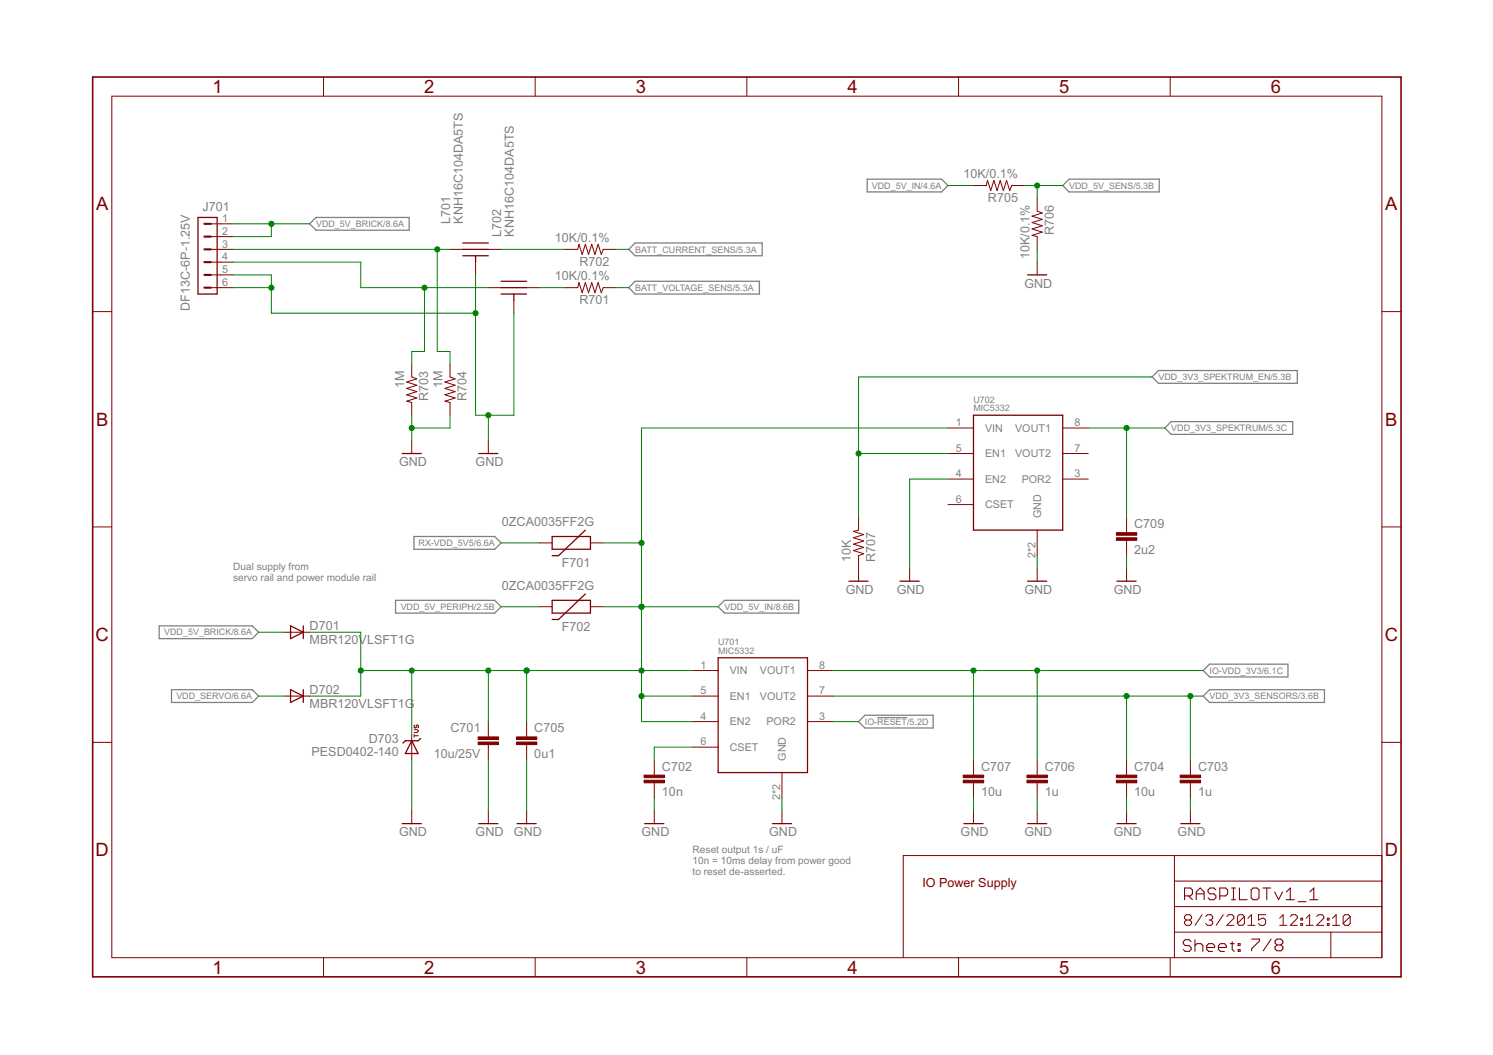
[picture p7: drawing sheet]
<svg xmlns="http://www.w3.org/2000/svg" width="297mm" height="210mm" viewBox="0 0 297 210" stroke-linecap="round" stroke-linejoin="round" font-family="sans-serif">
<g fill="none" stroke="#808080" stroke-width=".25">
<path d="M172.5 35.6h14.8l1.3 1.3-1.3 1.3h-14.8zM211.4 36.9l1.3-1.3h17.9v2.6h-17.9zM61.6 44.5l1.3-1.2h18.5v2.5h-18.5zM125.1 57.2l1.3-1.2h24.7v2.5h-24.7zM125.1 49.6l1.3-1.3h25.2v2.6h-25.2zM229.2 75l1.3-1.3h27.6v2.6h-27.6zM231.8 85.2l1.2-1.3h24.2v2.5h-24.2zM78.7 119.4h19.7l1.3 1.3-1.3 1.3h-19.7zM82.4 106.7h16l1.3 1.3-1.3 1.3h-16zM31.7 124.5h18.5l1.3 1.3-1.3 1.3h-18.5zM34.1 137.2h16.1l1.3 1.3-1.3 1.3h-16.1zM142.9 120.7l1.2-1.3h14.8v2.6h-14.8z"/>
<path d="M239.4 138.5l1.2-1.3h22.9v2.6h-22.9zM239.4 133.4l1.2-1.3h15.6v2.6h-15.6zM170.8 143.6l1.3-1.3h13.6v2.5h-13.6z"/>
</g>
<path d="M174.5 142.8h6" fill="none" stroke="#808080" stroke-width=".2"/>
<g fill="none" stroke="#800000" stroke-width=".2">
<path d="M22.2 19.1h252.7v171.4h-252.7zM64.4 15.3v3.8M106.5 15.3v3.8M148.6 15.3v3.8M190.7 15.3v3.8M232.8 15.3v3.8M193.7 36.9h2.5l.3-1 .6 2 .6-2 .7 2 .6-2 .6 2 .7-2 .6 2 .4-1h2.5M206.4 39.5v2.5l1 .4-2.1 .6 2.1 .6-2.1 .7 2.1 .6-2.1 .7 2.1 .6-2.1 .6 1.1 .3v2.5M41.9 44.5h4.5M41.9 47.1h4.5M41.9 49.6h4.5M41.9 52.2h4.5"/>
<path d="M41.9 54.7h4.5M41.9 57.2h4.5M89.5 49.6h2.6M94.6 52.2v2.5M97.2 49.6h2.5M97.2 57.2h2.5M102.2 59.8v2.5M104.8 57.2h2.5M112.4 49.6h2.5l.3-1 .6 2 .7-2 .6 2 .6-2 .7 2 .6-2 .6 2 .4-1h2.6M112.4 57.2h2.5l.3-1 .6 2.1 .7-2.1 .6 2.1 .6-2.1 .7 2.1 .6-2.1 .6 2.1 .4-1.1h2.6M206.4 52.2v2.5M18.4 62h3.8"/>
<path d="M81.9 72.5v2.5l1 .4-2 .6 2 .6-2 .7 2 .6-2 .6 2 .7-2 .6 1 .3v2.5M89.5 72.5v2.5l1.1 .4-2.1 .6 2.1 .6-2.1 .7 2.1 .6-2.1 .6 2.1 .7-2.1 .6 1 .3v2.5M274.9 62h3.8M81.9 87.7v2.5M97.2 87.7v2.5M188.6 85.2h5.1M188.6 90.2h5.1M188.6 95.3h5.1M211.4 85.2h5.1M211.4 90.2h5.1M211.4 95.3h5.1M18.4 104.8h3.8"/>
<path d="M107.3 108h2.6M117.5 108h2.5M170.8 102.9v2.6l-1 .2 2 .7-2 .6 2 .6-2 .7 2 .6-2 .6 2 .7-1 .4v5M181 113.1v2.5M188.6 100.4h5.1M206.4 105.5v5.1M206.4 113.1v2.5M224.1 102.9v3.1M224.1 107.5v3.1M224.1 113.1v2.5M274.9 104.8h3.8M56.5 138.5h5.1"/>
<path d="M56.5 125.8h5.1M107.3 120.7h2.6M117.5 120.7h2.5M137.8 133.4h5.1M137.8 138.5h5.1M160.7 133.4h5M160.7 138.5h5M18.4 147.7h3.8M81.9 146.1v5.1M82.4 146.4h.8M82.4 146.1v.6M82.4 145.2h.6l.2 .3-.2 .3h-.6"/>
<path d="M82.5 144.3l-.1 .1 .1 .4 .3-.1 .2-.4 .2 .1-.1 .4M97.2 143.6v3M97.2 148.1v3.1M104.8 143.6v3M104.8 148.1v3.1M130.2 151.2v3M130.2 155.7v3.1M137.8 143.6h5.1M137.8 148.7h5.1M155.6 153.7v5.1M160.7 143.6h5M193.7 151.2v3"/>
<path d="M193.7 155.7v3.1M206.4 151.2v3M206.4 155.7v3.1M224.1 151.2v3M224.1 155.7v3.1M236.8 151.2v3M236.8 155.7v3.1M274.9 147.7h3.8M81.9 161.3v2.6M97.2 161.3v2.6M104.8 161.3v2.6M130.2 161.3v2.6"/>
<path d="M155.6 161.3v2.6M193.7 161.3v2.6M206.4 161.3v2.6M224.1 161.3v2.6M233.7 170.2v20.3M233.7 175.3h41.2M236.8 161.3v2.6M274.9 170.2h-95.2v20.3M64.4 190.5v3.9M106.5 190.5v3.9M148.6 190.5v3.9M190.7 190.5v3.9"/>
<path d="M232.8 190.5v3.9M233.7 185.5h41.2M233.7 180.4h41.2M236 183l-.4-.3v-.3l.4-.4h.7l.4 .4v.3l-.4 .3M236 183l-.4 .4v.3l.4 .4h.7l.4-.4v-.3l-.4-.4M236 183h.7M239.2 182l-1.4 2.1M239.9 182.4l.3-.4h.7l.4 .4v.3l-.4 .3M240.6 183h.3M240.9 183l.4 .4v.3l-.4 .4h-.7l-.3-.4M243.4 182l-1.4 2.1M244.1 182.4l.3-.4h.7l.4 .4v.3l-1.4 1.4h1.4"/>
<path d="M247.6 182.4l-.4-.4h-.7l-.3 .4v1.3M247.6 182.4v1.3l-.4 .4h-.7l-.3-.4M247.6 182.4l-1.4 1.3M248.3 184.1h1.4M248.3 182.7l.7-.7v2.1M251.8 182h-1.4v1l.7-.3h.3l.4 .3v.7l-.4 .4h-.7l-.3-.4M254.6 184.1h1.4M254.6 182.7l.7-.7v2.1M256.7 182.4l.3-.4h.8l.3 .4v.3l-1.4 1.4h1.4M258.8 183.7h.4v.4h-.4zM258.8 182.7h.4v.3h-.4zM259.9 184.1h1.4"/>
<path d="M259.9 182.7l.7-.7v2.1M262 182.4l.3-.4h.7l.4 .4v.3l-1.4 1.4h1.4M264.1 183.7h.3v.4h-.3zM264.1 182.7h.3v.3h-.3zM264.8 185.5v5M265.1 184.1h1.4M265.1 182.7l.7-.7v2.1M268.6 182.4l-.3-.4h-.7l-.4 .4v1.3M268.6 182.4v1.3l-.3 .4h-.7l-.4-.4M268.6 182.4l-1.4 1.3"/>
</g>
<g fill="none" stroke="#800000" stroke-width=".21">
<path d="M235.7 178.2h1.1l.4-.4v-.7l-.4-.4h-1.1v2.3M236.5 178.2l.7 .8M238 179v-1.5l.8-.8 .8 .8v1.5M238 177.8h1.6M241.9 177.1l-.4-.4h-.8l-.4 .4v.4l.4 .3h.8l.4 .4v.4l-.4 .4h-.8l-.4-.4M242.7 178.2h1.2l.3-.4v-.7l-.3-.4h-1.2v2.3M245 176.7h.8M245 179h.8M245.4 176.7v2.3M246.6 176.7v2.3h1.5M249.3 176.7h.8l.4 .4v1.5l-.4 .4h-.8l-.4-.4v-1.5zM251.2 176.7h1.6"/>
<path d="M252 176.7v2.3M253.6 177.5l.8 1.5 .8-1.5M255.9 179h1.6M255.9 177.5l.8-.8v2.3M258.3 179.4h1.5M260.6 179h1.6M260.6 177.5l.8-.8v2.3M237 187.3l-.4-.3h-.8l-.4 .3v.4l.4 .4h.8l.4 .4v.4l-.4 .4h-.8l-.4-.4M237.7 187v2.3M237.7 188.1l.4-.4h.8l.4 .4v1.2M240.1 188.5h1.6v-.4l-.4-.4h-.8l-.4 .4v.8l.4 .4h.8M242.4 188.5h1.6v-.4l-.4-.4h-.8l-.4 .4v.8l.4 .4h.8"/>
<path d="M244.8 187.7h.8M245.2 187.3v1.6l.4 .4M246.3 187.7h.4v.4h-.4zM246.3 188.9h.4v.4h-.4zM249 186.8h1.6v.4l-1.6 1.6v.4M252.9 186.8l-1.6 2.4M254.1 188l-.4-.4v-.4l.4-.4h.7l.4 .4v.4l-.4 .4M254.1 188l-.4 .4v.4l.4 .4h.7l.4-.4v-.4l-.4-.4M254.1 188h.7"/>
</g>
<path d="M18.4 15.3h260.3v179.1h-260.3z" fill="none" stroke="#800000" stroke-width=".32"/>
<g fill="#800000" stroke="#800000" stroke-width=".2">
<path d="M128.1 155.2h4.1v.5h-4.1z"/>
<path d="M128.1 154.2h4.1v.5h-4.1z"/>
<path d="M95.1 147.6h4.1v.5h-4.1z"/>
<path d="M95.1 146.6h4.1v.5h-4.1z"/>
<path d="M234.8 155.2h4.1v.5h-4.1z"/>
<path d="M234.8 154.2h4.1v.5h-4.1z"/>
<path d="M222.1 155.2h4.1v.5h-4.1z"/>
<path d="M222.1 154.2h4.1v.5h-4.1z"/>
<path d="M102.7 147.6h4.1v.5h-4.1z"/>
<path d="M102.7 146.6h4.1v.5h-4.1z"/>
<path d="M204.3 155.2h4.1v.5h-4.1z"/>
<path d="M204.3 154.2h4.1v.5h-4.1z"/>
<path d="M191.6 155.2h4.1v.5h-4.1z"/>
<path d="M191.6 154.2h4.1v.5h-4.1z"/>
<path d="M222.1 107h4.1v.5h-4.1z"/>
<path d="M222.1 106h4.1v.5h-4.1z"/>
</g>
<g fill="none" stroke="#800000" stroke-width=".25">
<path d="M39.4 43.3h3.8v15.2h-3.8zM92.1 50.9h5.1M92.1 48.3h5.1M92.1 49.6h5.1M94.6 50.9v1.3M99.7 58.5h5.1M99.7 56h5.1M99.7 57.2h5.1M102.2 58.5v1.3M204.4 54.7h3.9M80 90.2h3.8M95.2 90.2h3.9"/>
<path d="M193.7 82.6h17.7v22.9h-17.7zM109.9 106.7h7.6v2.6h-7.6zM109.9 119.4h7.6v2.6h-7.6zM116.5 105.5l-5.4 5.1h-1.2M116.5 118.2l-5.4 5.1h-1.2M168.9 115.6h3.8M179.1 115.6h3.8M204.4 115.6h3.9M222.2 115.6h3.8M57.8 124.5l2.5 1.3-2.5 1.3zM57.8 137.2l2.5 1.3-2.5 1.3zM60.3 124.5v2.6"/>
<path d="M60.3 137.2v2.6M142.9 130.9h17.8v22.8h-17.8zM81.9 147.4l1.3 2.5h-2.6zM83.7 146.9l-.5 .5h-2.6l-.4 .4M80 163.9h3.8M95.2 163.9h3.9M102.9 163.9h3.8M128.3 163.9h3.8M153.7 163.9h3.8M191.8 163.9h3.8M204.4 163.9h3.9M222.2 163.9h3.8"/>
<path d="M234.9 163.9h3.8"/>
</g>
<path d="M40.7 44.5h1.2M40.7 47.1h1.2M40.7 49.6h1.2M40.7 52.2h1.2M40.7 54.7h1.2M40.7 57.2h1.2" fill="none" stroke="#800000" stroke-width=".42"/>
<g fill="none" stroke="#008000" stroke-width=".2">
<path d="M188.6 36.9h5.1M203.8 36.9h7.6M206.4 36.9v2.6M46.4 54.7h7.6v7.6h40.6M46.4 57.2h7.6M46.4 52.2h25.4v5h25.4M46.4 49.6h43.1M46.4 44.5h15.2M54 44.5v2.6h-7.6M84.5 57.2v12.7h-2.6v2.6M87 49.6v20.3h2.5v2.6M94.6 54.7v27.9h7.6v-20.3"/>
<path d="M99.7 49.6h12.7M107.3 57.2h5.1M122.6 57.2h2.5M122.6 49.6h2.5M206.4 49.6v2.6M229.2 75h-58.4v27.9M81.9 82.6v5.1M89.5 82.6v2.6h-7.6M97.2 82.6v5.1M170.8 90.2h17.8M188.6 85.2h-61v58.4h10.2M188.6 95.3h-7.6v17.8"/>
<path d="M216.5 85.2h15.3M224.1 85.2v17.7M99.7 108h7.6M120 108h7.6M206.4 110.6v2.5M224.1 110.6v2.5M51.5 138.5h5M51.5 125.8h5M61.6 125.8h10.2v12.7h-10.2M71.8 133.4h66M81.9 133.4v12.7M97.2 133.4v10.2"/>
<path d="M99.7 120.7h7.6M104.8 133.4v10.2M120 120.7h22.9M127.6 138.5h10.2M165.7 138.5h73.7M165.7 133.4h73.7M193.7 133.4v17.8M206.4 133.4v17.8M224.1 138.5v12.7M236.8 138.5v12.7M81.9 151.2v10.1M97.2 151.2v10.1"/>
<path d="M104.8 151.2v10.1M130.2 158.8v2.5M137.8 148.7h-7.6v2.5M155.6 158.8v2.5M165.7 143.6h5.1M193.7 158.8v2.5M206.4 158.8v2.5M224.1 158.8v2.5M236.8 158.8v2.5"/>
</g>
<g fill="#008000" stroke="#008000" stroke-width=".2">
<circle cx="94.6" cy="62.3" r=".51"/>
<circle cx="97.2" cy="82.6" r=".51"/>
<circle cx="54" cy="57.2" r=".51"/>
<circle cx="81.9" cy="85.2" r=".51"/>
<circle cx="127.6" cy="133.4" r=".51"/>
<circle cx="104.8" cy="133.4" r=".51"/>
<circle cx="97.2" cy="133.4" r=".51"/>
<circle cx="127.6" cy="138.5" r=".51"/>
<circle cx="81.9" cy="133.4" r=".51"/>
<circle cx="71.8" cy="133.4" r=".51"/>
<circle cx="127.6" cy="120.7" r=".51"/>
<circle cx="127.6" cy="108" r=".51"/>
<circle cx="84.5" cy="57.2" r=".51"/>
<circle cx="87" cy="49.6" r=".51"/>
<circle cx="54" cy="44.5" r=".51"/>
<circle cx="206.4" cy="36.9" r=".51"/>
<circle cx="224.1" cy="138.5" r=".51"/>
<circle cx="236.8" cy="138.5" r=".51"/>
<circle cx="193.7" cy="133.4" r=".51"/>
<circle cx="206.4" cy="133.4" r=".51"/>
<circle cx="224.1" cy="85.2" r=".51"/>
<circle cx="170.8" cy="90.2" r=".51"/>
</g>
<g font-size="4.1" fill="#800000">
<text x="42.3" y="18.5">1</text>
<text x="84.4" y="18.5">2</text>
<text x="126.5" y="18.5">3</text>
<text x="168.6" y="18.5">4</text>
<text x="210.7" y="18.5">5</text>
<text x="252.9" y="18.5">6</text>
<text x="19.1" y="41.9">A</text>
<text x="275.6" y="41.9">A</text>
<text x="19.1" y="84.7">B</text>
<text x="275.6" y="84.7">B</text>
<text x="19" y="127.6">C</text>
<text x="275.5" y="127.6">C</text>
<text x="19" y="170.4">D</text>
<text x="275.5" y="170.4">D</text>
<text x="42.3" y="193.7">1</text>
<text x="84.4" y="193.7">2</text>
<text x="126.5" y="193.7">3</text>
<text x="168.6" y="193.7">4</text>
<text x="210.7" y="193.7">5</text>
<text x="252.9" y="193.7">6</text>
</g>
<g font-size="2.8" fill="#808080">
<text x="191.7" y="35.4">10K/0.1%</text>
<text x="40.3" y="42">J701</text>
<text x="196.6" y="40.2">R705</text>
<text x="89.5" y="44.5" transform="rotate(-90 89.5 44.5)">L701</text>
<text x="92.1" y="44.5" transform="rotate(-90 92.1 44.5)">KNH16C104DA5TS</text>
<text x="99.7" y="47.1" transform="rotate(-90 99.7 47.1)">L702</text>
<text x="102.2" y="47.1" transform="rotate(-90 102.2 47.1)">KNH16C104DA5TS</text>
<text x="209.6" y="46.7" transform="rotate(-90 209.6 46.7)">R706</text>
<text x="110.4" y="48.1">10K/0.1%</text>
<text x="115.3" y="52.9">R702</text>
<text x="204.8" y="51.6" transform="rotate(-90 204.8 51.6)">10K/0.1%</text>
<text x="110.4" y="55.7">10K/0.1%</text>
<text x="203.8" y="57.2">GND</text>
<text x="37.8" y="61.8" transform="rotate(-90 37.8 61.8)">DF13C-6P-1.25V</text>
<text x="115.3" y="60.5">R701</text>
<text x="80.4" y="77.2" transform="rotate(-90 80.4 77.2)">1M</text>
<text x="88" y="77.2" transform="rotate(-90 88 77.2)">1M</text>
<text x="85.2" y="79.7" transform="rotate(-90 85.2 79.7)">R703</text>
<text x="92.8" y="79.7" transform="rotate(-90 92.8 79.7)">R704</text>
<text x="79.4" y="92.8">GND</text>
<text x="94.6" y="92.8">GND</text>
<text x="99.9" y="104.7">0ZCA0035FF2G</text>
<text x="225.7" y="105.1">C709</text>
<text x="111.8" y="112.8">F701</text>
<text x="169.3" y="111.8" transform="rotate(-90 169.3 111.8)">10K</text>
<text x="174.1" y="111.8" transform="rotate(-90 174.1 111.8)">R707</text>
<text x="225.7" y="110.2">2u2</text>
<text x="99.9" y="117.4">0ZCA0035FF2G</text>
<text x="168.3" y="118.2">GND</text>
<text x="178.4" y="118.2">GND</text>
<text x="203.8" y="118.2">GND</text>
<text x="221.6" y="118.2">GND</text>
<text x="61.6" y="125.3">D701</text>
<text x="111.8" y="125.5">F702</text>
<text x="61.6" y="128.1">MBR120VLSFT1G</text>
<text x="61.6" y="140.8">MBR120VLSFT1G</text>
<text x="61.6" y="138">D702</text>
<text x="73.4" y="147.9">D703</text>
<text x="89.6" y="145.7">C701</text>
<text x="106.3" y="145.7">C705</text>
<text x="62" y="150.4">PESD0402-140</text>
<text x="86.3" y="150.8">10u/25V</text>
<text x="106.3" y="150.8">0u1</text>
<text x="131.7" y="153.3">C702</text>
<text x="195.2" y="153.3">C707</text>
<text x="207.9" y="153.3">C706</text>
<text x="225.7" y="153.3">C704</text>
<text x="238.4" y="153.3">C703</text>
<text x="131.7" y="158.4">10n</text>
<text x="195.2" y="158.4">10u</text>
<text x="207.9" y="158.4">1u</text>
<text x="225.7" y="158.4">10u</text>
<text x="238.4" y="158.4">1u</text>
<text x="79.4" y="166.4">GND</text>
<text x="94.6" y="166.4">GND</text>
<text x="102.2" y="166.4">GND</text>
<text x="127.6" y="166.4">GND</text>
<text x="153" y="166.4">GND</text>
<text x="191.1" y="166.4">GND</text>
<text x="203.8" y="166.4">GND</text>
<text x="221.6" y="166.4">GND</text>
<text x="234.3" y="166.4">GND</text>
</g>
<text font-size="2.8" fill="#800000" x="183.5" y="176.6">IO Power Supply</text>
<g font-size="2.4" fill="#808080">
<text x="44.2" y="44.2">1</text>
<text x="44.2" y="46.7">2</text>
<text x="44.2" y="49.3">3</text>
<text x="44.2" y="51.8">4</text>
<text x="44.2" y="54.3">5</text>
<text x="44.2" y="56.9">6</text>
<text x="190.1" y="84.8">1</text>
<text x="190.1" y="89.9">5</text>
<text x="196" y="85.9">VIN</text>
<text x="202" y="85.9">VOUT1</text>
<text x="213.8" y="84.8">8</text>
<text x="213.8" y="89.9">7</text>
<text x="190.1" y="95">4</text>
<text x="196" y="91">EN1</text>
<text x="202" y="91">VOUT2</text>
<text x="213.8" y="95">3</text>
<text x="190.1" y="100">6</text>
<text x="196" y="96.1">EN2</text>
<text x="196" y="101.2">CSET</text>
<text x="203.3" y="96.1">POR2</text>
<text x="207.1" y="103.1" transform="rotate(-90 207.1 103.1)">GND</text>
<text x="206" y="111" transform="rotate(-90 206 111)">2*2</text>
<text x="139.4" y="133.1">1</text>
<text x="145.2" y="134.2">VIN</text>
<text x="151.2" y="134.2">VOUT1</text>
<text x="163" y="133.1">8</text>
<text x="139.4" y="138.1">5</text>
<text x="139.4" y="143.2">4</text>
<text x="145.2" y="139.2">EN1</text>
<text x="151.2" y="139.2">VOUT2</text>
<text x="163" y="138.1">7</text>
<text x="163" y="143.2">3</text>
<text x="139.4" y="148.3">6</text>
<text x="145.2" y="144.3">EN2</text>
<text x="145.2" y="149.4">CSET</text>
<text x="152.5" y="144.3">POR2</text>
<text x="156.3" y="151.4" transform="rotate(-90 156.3 151.4)">GND</text>
<text x="155.2" y="159.3" transform="rotate(-90 155.2 159.3)">2*2</text>
</g>
<g font-size="2.2" fill="#808080">
<text x="46.4" y="113.5">Dual supply from</text>
<text x="46.4" y="115.6">servo rail and power module rail</text>
<text x="137.8" y="169.8">Reset output 1s / uF</text>
<text x="137.8" y="171.9">10n = 10ms delay from power good</text>
<text x="137.8" y="174">to reset de-asserted.</text>
</g>
<g font-size="2" fill="#808080">
<text x="173.5" y="37.5">VDD_5V_IN/4.6A</text>
<text x="212.7" y="37.5">VDD_5V_SENS/5.3B</text>
<text x="62.9" y="45.2">VDD_5V_BRICK/8.6A</text>
<text x="126.4" y="50.2">BATT_CURRENT_SENS/5.3A</text>
<text x="126.4" y="57.9">BATT_VOLTAGE_SENS/5.3A</text>
<text x="230.5" y="75.6">VDD_3V3_SPEKTRUM_EN/5.3B</text>
<text x="193.7" y="81.9">MIC5332</text>
<text x="193.7" y="80.1">U702</text>
<text x="233" y="85.8">VDD_3V3_SPEKTRUM/5.3C</text>
<text x="83.3" y="108.6">RX-VDD_5V5/6.6A</text>
<text x="79.7" y="121.3">VDD_5V_PERIPH/2.5B</text>
<text x="144.1" y="121.3">VDD_5V_IN/8.6B</text>
<text x="32.7" y="126.4">VDD_5V_BRICK/8.6A</text>
<text x="142.9" y="130.1">MIC5332</text>
<text x="142.9" y="128.3">U701</text>
<text x="240.6" y="134">IO-VDD_3V3/6.1C</text>
<text x="35.1" y="139.1">VDD_SERVO/6.6A</text>
<text x="240.6" y="139.1">VDD_3V3_SENSORS/3.6B</text>
<text x="172.1" y="144.2">IO-RESET/5.2D</text>
</g>
</svg>
